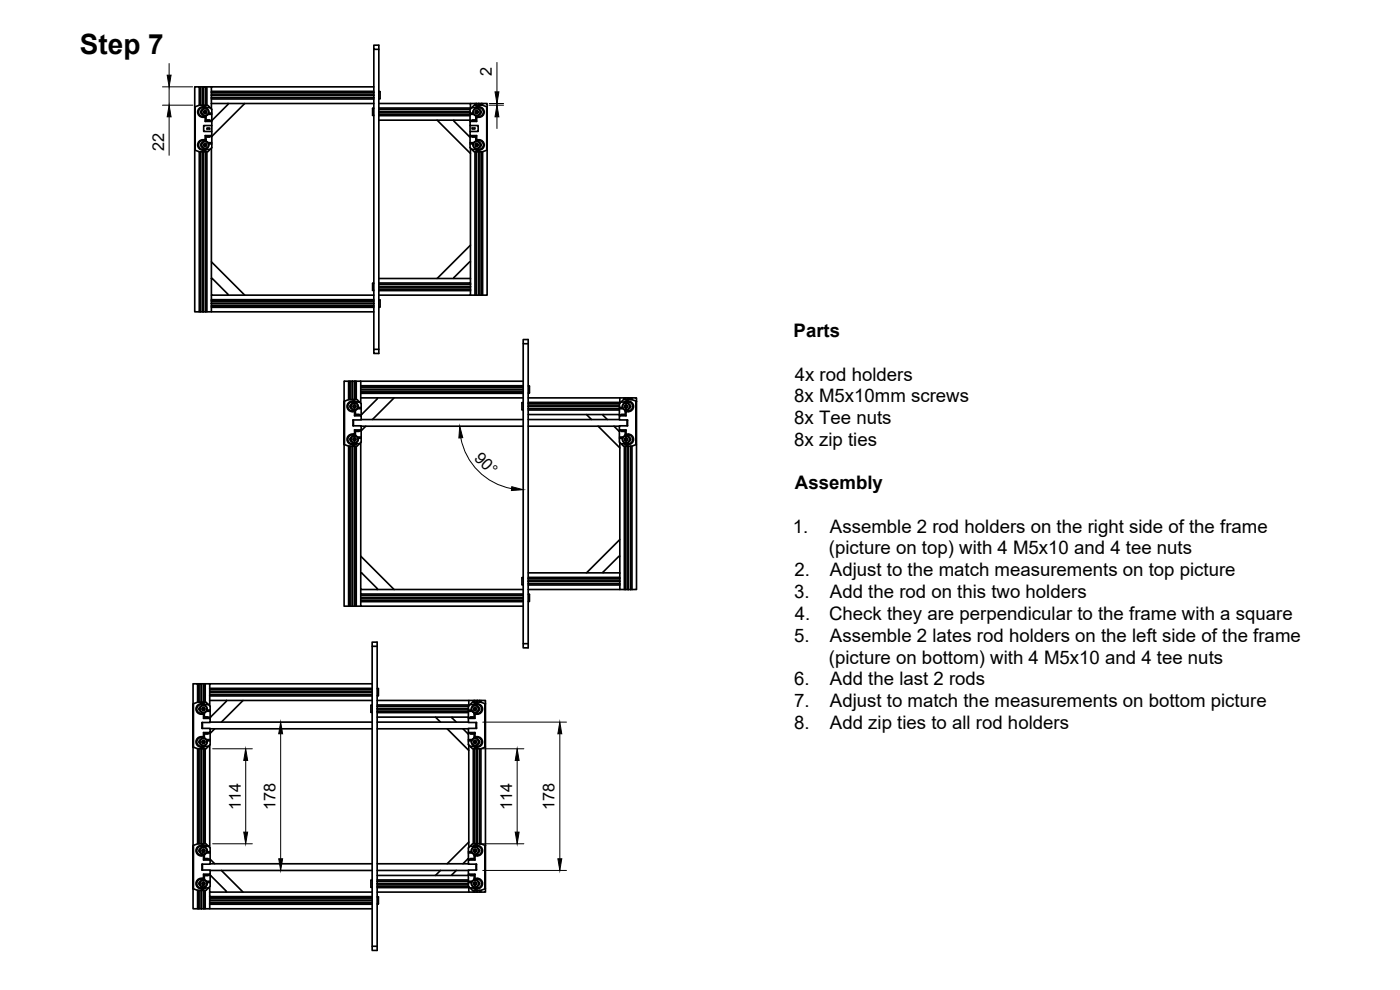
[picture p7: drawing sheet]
<svg xmlns="http://www.w3.org/2000/svg" width="420mm" height="297mm" viewBox="0 0 420 297" stroke-linecap="round" stroke-linejoin="round" font-family="sans-serif">
<!-- layer: Visible -->
<g fill="none" stroke="#000" stroke-width=".5">
<path d="M112.2 14.8v90M113.7 14.8h-1.5v-1.2h1.5v92.5h-1.5v-1.3h1.5M58.4 32.1l.2 13zM58.6 32l1.3-.4h1.2l.5 .5M59.6 32.7a1.99 1.99 0 0 1 2.6-.4h-1.3a1.31 1.31 0 0 0-1.3 1.3 1.31 1.31 0 0 0 1.3 1.3h.9a1.6 1.6 0 0 1-2-.2 1.6 1.6 0 0 1-.2-2zM59.8 31.6v-5.5h-1.4v6M59.8 26.1h.4v5.5M60.2 26.1v5.5M60.2 26.1h.7v5.5l.1-5.5v5.5M60.2 33.5v.3M60.6 33l-.4 .6 .4 .6M61 26.1h.7v5.5"/>
<path d="M61.1 31.6h1.2l.8 .7h-.9M61.6 33.2l.1 .2-.1 .6M61.6 36.4h2v1.3h-2.5v1.7h2.5v1.3h-2v1.2a1.68 1.68 0 0 0-2.3 1.6 1.68 1.68 0 0 0 2.3 1.6l-.5 .5h-1.2l-1.3-.5M61.7 26.1h.1M61.7 26.1h.4v5.5M61.7 26.1v5.5M61.8 34.9v1.4l-.2 .1v-1.2M61.8 36.2h1.8M62 34.7l-.2 .2M62.1 26.1h1.3M62.1 36.2v-.2h.8v.2M62.1 38.4h.8v.3h-.8z"/>
<path d="M62.6 33.9h1v.4h-1.1M63.1 32.3l.5 .5v1.1M63.4 31.1h48.8M63.4 31.1v1.6M63.4 27.4h48.8M63.4 27.8h48.8M63.4 28.5h48.8M63.4 28.6h48.8M63.4 29.3h48.8M63.4 29.7h48.8M63.6 34.3v2.1M63.6 37.7v1.7"/>
<path d="M68.4 31.1v.2l-4.8 4.8M73.4 31.1l-9.8 9.8M112.2 32.5h-.4v2.1h.4M112.2 26.1h-48.8v5M113.7 31.1h27.5v1.6M113.7 36.1h27.4M113.7 32.4h27.5M113.7 32.8h27.4M113.7 33.5h27.4M113.7 33.6h27.4M113.7 34.3h27.4v1.9M113.7 34.3h27.4"/>
<path d="M113.7 34.7h27.4M113.7 27.5h.4v2.1h-.4M131.2 36.1l10 10M136.2 36.1v.2l4.9 4.8M141.1 37.7v1.7M141.1 36.2v.2M141.1 36.2h1.7M141.2 31.1h1.3v.5M141.6 32.3h.8M141.7 36.2v-.2h.8v.2M141.7 38.4h.8v.3h-.8zM142 33.9h-.9v.4h1.1"/>
<path d="M142.5 31.1h.4v.5M142.9 31.1l.1 .5M143 31.1h.6v.5M143 32.1l-.6 .2h1.4a1.31 1.31 0 0 1 1.3 1.3 1.31 1.31 0 0 1-1.3 1.3h-1l-.1-.2M143.1 35.2l-.3-.3v1.4l.3 .1M143.1 33.2l-.2 .2 .2 .6M143.5 31.6h-1.2l-1.2 1.2v1.1M143.6 31.1l.1 .5M143.7 31.1v.5M143.7 31.1h.7v.5M144 33l.4 .6-.4 .6M144.4 31.1l.1 .5"/>
<path d="M144.4 33.5v.3M144.5 31.1h.3v.5M144.8 31.1h1.4v1M146.1 32v13.1zM146.1 32l-1.3-.4h-1.3l-.5 .5a1.68 1.68 0 0 1 2.3 1.5 1.68 1.68 0 0 1-2.2 1.6v1.2h-2v1.3h2.4v1.7h-2.4v1.3h2M58.4 45v48.6h5M59.8 45.5v48.1M60.2 45.6v48M60.2 43.4v.2M60.6 42.9l-.4 .6 .4 .6M60.9 45.6v48M61 45.6v48"/>
<path d="M61.6 43.1l.1 .2-.1 .6M61.6 40.7l.2 .2v1.3l-.2-.3M61.7 45.6v48M61.8 40.9h1.8M62 42.4l-.2-.2a1.76 1.76 0 0 0-2.2 .9 1.31 1.31 0 0 0 1.3 1.7h1.3l-.6 .3M62.1 45.6v48M62.1 40.9v.2h.8v-.2M62.2 44.8h.9M62.5 42.8h1.1v.4h-1M63.4 44.4v39.2M63.6 43.2v1.1l-1.3 1.3h-1.2M63.6 40.7v.2"/>
<path d="M63.6 40.9v1.9M141.1 40.7v2.1M141.1 43.2v1.1l.5 .5M141.1 40.9h1.7M141.2 44.4v39.2M141.7 40.9v.2h.8v-.2M142.2 42.8h-1.1v.4h.9M142.4 44.8h-.8l.7 .8h1.2M142.5 45.6v43M142.8 42.2l-.1 .2M142.9 45.6v43M143 45.6v43"/>
<path d="M143 45.1l.5 .5h1.3l1.3-.5M143.1 41.9a1.68 1.68 0 0 1 2.2 1.6 1.68 1.68 0 0 1-2.3 1.6l-.6-.3h1.4a1.31 1.31 0 0 0 1.3-1.3 1.31 1.31 0 0 0-1.3-1.3h-1zM143.1 41.9v-1.2l-.3 .2v1.3M143.1 43.1l-.2 .2 .2 .6M143.6 45.6v43M143.7 45.6v43M144 42.9l.4 .6-.4 .6M144.4 43.4v.2M144.4 45.6v43M144.5 45.6v43M144.8 45.5v43.1M146.2 45v43.6h-5"/>
<path d="M63.4 78.6l10 10M141.2 78.6h-.3l-4.7 4.7v.3M141.2 73.6l-10 10M63.4 83.6h.3l4.7 4.7v.3h-5zM63.4 88.6v1.3h48.8M63.4 89.9v2.3h48.8M63.4 92.2v1.4h48.8M63.4 90.3h48.8M63.4 91h48.8M63.4 91.1h48.8M63.4 91.8h48.8M68.4 88.6h43.8"/>
<path d="M112.2 85h-.4v2.1h.4M113.7 83.6h27.5v1.3h-27.5M113.7 85.3h27.5M113.7 86h27.5M113.7 86.1h27.5M113.7 86.8h27.5M113.7 90h.4v2.1M114.1 92.1h-.4M141.2 84.9v2.3h-27.5M141.2 87.2v1.4h-27.5M104.6 119.9v-5.5h-1.3v6M104.6 114.4h.4v5.5"/>
<path d="M105 114.4l.1 5.5M105.1 114.4h.6v5.5M105.7 114.4l.1 5.5v-5.5h.7v5.5M105.9 119.9h1.2l.8 .7h-.9M106.5 114.4h.1M106.5 114.4h.4v5.5M106.5 114.4v5.5M106.9 114.4h1.4M108.3 119.4h48.7M108.3 119.4v1.6M108.3 115.7h48.7M108.3 116.1h48.7"/>
<path d="M108.3 116.2h48.7M108.3 116.8h48.7M108.3 116.9h48.7M108.3 117.6h48.7M108.3 117.7h48.7M108.3 118h48.7M113.3 119.4v.2l-4.9 4.8M118.3 119.4l-6.5 6.5M157 114.4h-48.7v5M157 103.1v90M158.5 119.4h27.5v1.6M158.5 103.1h-1.5v-1.2h1.5v92.5h-1.5v-1.3h1.5"/>
<path d="M158.5 115.8h.4v2.1h-.4M186 119.4h1.4v.5M187.4 119.4h.3v.5M187.7 119.4l.1 .5M187.8 119.4h.7v.5M188.3 119.9h-1.2l-1.2 1.2M188.5 119.4l.1 .5v-.5h.6v.5M189.2 119.4l.1 .5M189.3 119.4h.4v.5M189.7 119.4h1.3v1M103.3 133.4v48.5h5M103.3 120.4l.1 13z"/>
<path d="M103.4 120.4l1.3-.5h1.2l.5 .5M104.6 133.8v48.1M104.8 120.7a2.36 2.36 0 0 1 2.2-.1h-1.3a1.31 1.31 0 0 0-1.3 1.3 1.31 1.31 0 0 0 1.3 1.4h1a1.59 1.59 0 0 1-2.2-.4 1.59 1.59 0 0 1 .3-2.2zM105 133.9v48M105.1 121.8v.3M105.1 131.7v.3M105.1 133.9v48M105.4 121.3l-.4 .6 .4 .7M105.4 131.2l-.4 .6 .4 .6M105.7 133.9v48M105.8 133.9v48M106 127.8h.1"/>
<path d="M106 126h.1M106.1 126v1.8M106.4 121.6l.1 .1-.1 .6M106.4 131.4l.1 .2-.1 .6M106.4 124.8h2v1.2h-2.4v1.8h2.4v1.2h-2v1.3a1.68 1.68 0 0 0-2.3 1.5 1.68 1.68 0 0 0 2.3 1.6l-.5 .5h-1.2l-1.3-.5M106.4 129l.3 .2v1.3l-.3-.2M106.5 133.9v48M106.7 123.3v1.3l-.3 .2v-1.3M106.7 124.5h1.7M106.7 129.3h1.7M106.8 130.8l-.1-.3a1.76 1.76 0 0 0-2.2 .9 1.31 1.31 0 0 0 1.2 1.7h1.3l-.6 .3M106.8 123l-.1 .3"/>
<path d="M106.9 133.9v48M106.9 129.3v.1h.9v-.1M106.9 124.5v-.2h.9v.2M107 133.1h.9M107.3 131.1h1.1v.4h-.9M107.5 122.3h.9v.3h-1.1M107.9 120.6l.5 .5v1.2M108.3 132.8v39.1M108.4 131.5v1.1l-1.3 1.3h-1.2M108.4 122.6v2.2M108.4 129v.3M108.4 129.3v1.8"/>
<path d="M108.4 125.9h48.6M108.4 127.9h48.6M109.8 127.9l-1.4 1.4M157 120.8h-.4v2.1h.4M158.5 124.4h27.4M158.5 120.7h27.5M158.5 121.1h27.4M158.5 121.2h27.4M158.5 121.8h27.4M158.5 121.9h27.4M158.5 122.6h27.4v1.9M158.5 122.7h27.4"/>
<path d="M158.5 123h27.4M158.5 125.9h27.4M158.5 127.9h27.4M176 124.4l1.5 1.5M179.5 127.9l6.5 6.5M181 124.4v.2l1.3 1.3M184.3 127.9l1.6 1.5M185.9 129v2.1M185.9 124.5v.3M185.9 121.1v1.2M185.9 131.5v1.1l.5 .5M185.9 124.5h1.7"/>
<path d="M185.9 129.3h1.7M186 132.8v39.1M186.4 120.6h.8M186.5 124.5v-.2h.8v.2M186.5 129.3v.1h.8v-.1M186.8 122.3h-.9v.3h1.1M187 131.1h-1.1v.4h.9M187.2 133.1h-.8l.7 .8h1.2M187.4 133.9v43M187.6 130.5l-.1 .3M187.7 133.9v43M187.8 133.9v43"/>
<path d="M187.8 133.4l.5 .5h1.3l1.3-.5M187.8 120.4l-.6 .2h1.4a1.31 1.31 0 0 1 1.3 1.3 1.31 1.31 0 0 1-1.3 1.4h-1l-.1-.3M187.9 130.3a1.68 1.68 0 0 1 2.2 1.5 1.68 1.68 0 0 1-2.3 1.6l-.6-.3h1.4a1.31 1.31 0 0 0 1.3-1.3 1.31 1.31 0 0 0-1.3-1.3h-1zM187.9 130.3v-1.3l-.3 .2v1.3M187.9 123.5l-.3-.2v1.3l.3 .2M187.9 131.4l-.2 .2 .2 .6M187.9 121.6l-.2 .1 .2 .6M188.2 126v1.8M188.3 126h.1M188.3 127.8h.1M188.5 133.9v43M188.8 131.2l.4 .6-.4 .6"/>
<path d="M188.8 121.3l.4 .6-.4 .7M189.2 121.8v.3M189.2 131.7v.3M189.2 133.9v43M189.3 133.9v43M189.7 133.8v43.1M190.9 120.4v13zM190.9 120.4l-1.3-.5h-1.3l-.5 .5a1.68 1.68 0 0 1 2.3 1.5 1.68 1.68 0 0 1-2.2 1.6v1.3h-2v1.2h2.4v1.8h-2.4v1.2h2M191 133.4v43.5h-5M108.3 171.9h.2l4.8 4.7v.3h-5zM108.3 176.9v1.3h48.7M108.3 178.2v2.3h48.7"/>
<path d="M108.3 166.9l10 10M108.3 178.6h48.7M108.3 178.7h48.7M108.3 179.3h48.7M108.3 179.4h48.7M113.3 176.9h43.7M157 173.3h-.4v2.1h.4M158.5 171.9h27.5v1.3h-27.5M158.5 173.6h27.5M158.5 173.7h27.5M158.5 174.3h27.5M158.5 174.4h27.5"/>
<path d="M158.5 175.1h27.5M158.5 175.2h27.5M158.5 178.3h.4v2.1h-.4M186 166.9h-.2l-4.8 4.7v.3M186 173.2v2.3h-27.5M186 175.5v1.4h-27.5M186 161.9l-10 10M108.3 180.5v1.4h48.7M108.3 180.1h48.7M108.3 180.2h48.7M111.7 193.9v90M113.2 193.9h-1.5v-1.2h1.5v92.5h-1.5v-1.3h1.5"/>
<path d="M57.9 211.2l.2 13zM58.1 211.1l1.3-.4h1.2l.5 .5M59.3 210.7v-5.5h-1.4v6M59.3 205.2h.4v5.5M59.5 211.5a2.36 2.36 0 0 1 2.2-.1h-1.3a1.31 1.31 0 0 0-1.3 1.3 1.31 1.31 0 0 0 1.3 1.3h.9a1.59 1.59 0 0 1-2.2-.3 1.59 1.59 0 0 1 .4-2.2zM59.7 205.2v5.5M59.7 205.2h.7v5.5M59.7 212.6v.3M60.1 212.1l-.4 .6 .4 .6M60.4 205.2v5.5v-5.5h.7v5.5M60.6 210.7h1.2l.8 .7h-.9M60.6 218.5h.1"/>
<path d="M60.6 216.8h.1M60.8 216.8v1.7M61 212.4l.2 .1-.2 .6M61.1 215.5h2v1.3h-2.5v1.7h2.5v1.3h-2v1.2a1.68 1.68 0 0 0-2.3 1.6 1.68 1.68 0 0 0 2.3 1.6l-.5 .5h-1.2l-1.3-.5M61.1 219.8l.2 .2v1.3l-.2-.3M61.1 205.2h.1M61.2 205.2h.4v5.5M61.2 205.2v5.5M61.3 214v1.4l-.2 .1v-1.2M61.3 215.3h1.8M61.5 213.8l-.2 .2M61.6 205.2h1.3"/>
<path d="M61.6 215.3v-.2h.8v.2M62.1 213h1v.4h-1.1M62.6 211.4l.5 .5v1.1M62.9 210.2h48.8M62.9 210.2v1.6M62.9 206.5h48.8M62.9 206.9h48.8M62.9 207h48.8M62.9 207.6h48.8M62.9 207.7h48.8M62.9 208.4h48.8M62.9 208.8h48.8"/>
<path d="M63.1 213.4v2.1M63.1 219.8v.2M63.1 216.7h48.6M63.1 218.7h48.6M64.4 218.7l-1.3 1.3M67.9 210.2v.2l-4.8 4.8M72.9 210.2l-6.5 6.5M111.7 211.6h-.4v2.1h.4M111.7 205.2h-48.8v5M113.2 210.2h27.5v1.6M113.2 215.2h27.4M113.2 211.5h27.5"/>
<path d="M113.2 211.9h27.4M113.2 212h27.4M113.2 212.6h27.4M113.2 212.7h27.4M113.2 213.4h27.4v1.9M113.2 213.4h27.4M113.2 213.8h27.4M113.2 216.7h27.4M113.2 218.7h27.4M113.2 206.6h.4v2.1h-.4M130.7 215.2l1.5 1.5M134.2 218.7l6.5 6.5"/>
<path d="M135.7 215.2v.2l1.2 1.3M138.9 218.7l1.7 1.5M140.6 219.8v2.1M140.6 215.3v.2M140.6 215.3h1.7M140.7 210.2h1.3v.5M141.1 211.4h.8M141.2 215.3v-.2h.8v.2M141.5 213h-.9v.4h1.1M142 210.2h.4v.5M142.4 210.2l.1 .5M142.5 210.2h.6l.1 .5v-.5v.5"/>
<path d="M142.5 211.2l-.6 .2h1.4a1.31 1.31 0 0 1 1.3 1.3 1.31 1.31 0 0 1-1.3 1.3h-1l-.1-.2M142.6 214.3l-.3-.3v1.4l.3 .1M142.6 212.4l-.2 .1 .2 .6M142.9 216.8v1.7M143 216.8h.1M143 218.5h.1M143 210.7h-1.2l-1.2 1.2v1.1M143.2 210.2h.7v.5M143.5 212.1l.4 .6-.4 .6M143.9 210.2l.1 .5M143.9 212.6v.3M144 210.2h.3v.5"/>
<path d="M144.3 210.2h1.4v1M145.6 211.1v13.1zM145.6 211.1l-1.3-.4h-1.3l-.5 .5a1.68 1.68 0 0 1 2.3 1.5 1.68 1.68 0 0 1-2.2 1.6v1.2h-2v1.3h2.4v1.7h-2.4v1.3h2M57.9 224.1v29.6M59.3 224.6v28.6M59.7 224.7v28.5M59.7 222.5v.2M60.1 222l-.4 .6 .4 .6M60.4 224.7v28.5M61 222.2l.2 .2-.2 .6M61.1 224.7v28.5M61.2 224.7v28.5"/>
<path d="M61.3 220h1.8M61.5 221.5l-.2-.2a1.76 1.76 0 0 0-2.2 .9 1.31 1.31 0 0 0 1.3 1.7h1.3l-.6 .3M61.6 224.7v28.5M61.6 220v.2h.8v-.2M61.7 223.9h.9M62 221.9h1.1v.4h-1M62.9 223.5v30.8M63.1 222.3v1.1l-1.3 1.3h-1.2M63.1 220v1.9M140.6 222.3v1.1l.5 .5M140.6 220h1.7M140.7 223.5v30.8"/>
<path d="M141.2 220v.2h.8v-.2M141.7 221.9h-1.1v.4h.9M141.9 223.9h-.8l.7 .8h1.2M142 224.7v28.5M142.3 221.3l-.1 .2M142.4 224.7v28.5M142.5 224.7v28.5M142.5 224.2l.5 .5h1.3l1.3-.5M142.6 221a1.68 1.68 0 0 1 2.2 1.6 1.68 1.68 0 0 1-2.3 1.6l-.6-.3h1.4a1.31 1.31 0 0 0 1.3-1.3 1.31 1.31 0 0 0-1.3-1.3h-1zM142.6 221v-1.2l-.3 .2v1.3M142.6 222.2l-.2 .2 .2 .6M143.1 224.7v28.5"/>
<path d="M143.2 224.7v28.5M143.5 222l.4 .6-.4 .6M143.9 222.5v.2M143.9 224.7v28.5M144 224.7v28.5M144.3 224.6v28.6M145.7 224.1v29.6M57.9 253.7l.2 13zM58.1 253.6l1.3-.4h1.2l.5 .5M59.5 254a2.36 2.36 0 0 1 2.2-.1h-1.3a1.31 1.31 0 0 0-1.3 1.3 1.31 1.31 0 0 0 1.3 1.3h.9a1.59 1.59 0 0 1-2.2-.3 1.59 1.59 0 0 1 .4-2.2zM59.7 255.1v.3M60.1 254.6l-.4 .6 .4 .6"/>
<path d="M60.6 253.2h1.2l.8 .7h-.9M60.6 259.3h.1M60.8 259.3v1.7M61 254.9l.2 .1-.2 .6M61.1 258h2v1.3h-2.5v1.7h2.5v1.3h-2v1.2a1.68 1.68 0 0 0-2.3 1.6 1.68 1.68 0 0 0 2.3 1.6l-.5 .5h-1.2l-1.3-.5M61.3 256.5v1.4l-.2 .1v-1.2M61.3 257.8h1.8l1.3 1.4M61.5 256.3l-.2 .2M61.6 257.8v-.2h.8v.2M62.1 255.5h1v.4h-1.1M62.6 253.9l.5 .5v1.1M63.1 255.9v2.1"/>
<path d="M63.1 259.2h48.6M113.2 259.2h27.4M140.6 257.8v.2M140.6 257.7l-1.7 1.5M140.6 255.9v1.9M140.6 257.8h1.7M140.7 252.7l-6.5 6.5M141.1 253.9h.8M141.2 257.8v-.2h.8v.2M141.5 255.5h-.9v.4h1.1M142.5 253.7l-.6 .2h1.4a1.31 1.31 0 0 1 1.3 1.3 1.31 1.31 0 0 1-1.3 1.3h-1l-.1-.2M142.6 256.8l-.3-.3v1.4l.3 .1"/>
<path d="M142.6 254.9l-.2 .1 .2 .6M142.9 259.3v1.7M143 259.3h.1M143 253.2h-1.2l-1.2 1.2v1.1M143.5 254.6l.4 .6-.4 .6M143.9 255.1v.3M145.6 253.6v13.1zM145.6 253.6l-1.3-.4h-1.3l-.5 .5a1.68 1.68 0 0 1 2.3 1.5 1.68 1.68 0 0 1-2.2 1.6v1.2h-2v1.3h2.4v1.7h-2.4v1.3h2M57.9 266.6v6.1h5M59.3 267.1v5.6M59.7 267.2v5.5M59.7 265v.2"/>
<path d="M60.1 264.5l-.4 .6 .4 .6M60.4 267.2v5.5M60.6 261h.1M61 264.7l.2 .2-.2 .6M61.1 262.3l.2 .2v1.3l-.2-.3M61.1 267.2v5.5M61.2 267.2v5.5M61.3 262.5h1.8M61.5 264l-.2-.2a1.77 1.77 0 0 0-2.2 .9 1.31 1.31 0 0 0 1.3 1.7h1.3l-.6 .3M61.6 267.2v5.5M61.6 262.5v.2h.8v-.2M61.7 266.4h.9"/>
<path d="M62 264.4h1.1v.4h-1M62.9 267.7v1.3h48.8M62.9 269v2.3h48.8M62.9 271.3v1.4h48.8M62.9 269.4h48.8M62.9 269.5h48.8M62.9 270.1h48.8M62.9 270.2h48.8M62.9 270.9h48.8M63.1 262.7l4.8 4.7v.3h-5v-1.7M63.1 264.8v1.1l-1.3 1.3h-1.2M63.1 262.3v.2"/>
<path d="M63.1 262.5v1.9M63.1 261.2h48.6M66.4 261.2l6.5 6.5M67.9 267.7h43.8M111.7 264.1h-.4v2.1h.4M113.2 262.7h27.4M113.2 264h27.4M113.2 264.5h27.4M113.2 265.1h27.4M113.2 265.2h27.4M113.2 265.9h27.4M113.2 261.2h27.4"/>
<path d="M113.2 269.1h.4v2.1h-.4M132.2 261.2l-1.5 1.5M136.9 261.2l-1.2 1.2v.3M140.6 262.3v2.1h-27.4M140.6 264.8v1.1M140.6 265.9l.5 .5M140.6 262.5h1.7M140.7 266v.3h-27.5M140.7 266.3v1.4h-27.5M141.2 262.5v.2h.8v-.2M141.7 264.4h-1.1v.4h.9M141.9 266.4h-.8l.7 .8h1.2"/>
<path d="M142 267.2v.5M142.3 263.8l-.1 .2M142.4 267.2v.5M142.5 267.2v.5M142.5 266.7l.5 .5h1.3l1.3-.5M142.6 263.5a1.68 1.68 0 0 1 2.2 1.6 1.68 1.68 0 0 1-2.3 1.6l-.6-.3h1.4a1.31 1.31 0 0 0 1.3-1.3 1.31 1.31 0 0 0-1.3-1.3h-1zM142.6 263.5v-1.2l-.3 .2v1.3M142.6 264.7l-.2 .2 .2 .6M143 261h.1M143.1 267.2v.5M143.2 267.2v.5M143.5 264.5l.4 .6-.4 .6"/>
<path d="M143.9 265v.2M143.9 267.2v.5M144 267.2v.5M144.3 267.1v.6M145.7 266.6v1.1h-5"/>
<circle cx="61.6" cy="33.6" r=".43"/>
<circle cx="61.6" cy="33.6" r="1.13"/>
<circle cx="61.6" cy="33.6" r="1.04"/>
<circle cx="61.6" cy="33.6" r=".45"/>
<circle cx="143.1" cy="33.6" r=".43"/>
<circle cx="143.1" cy="33.6" r="1.13"/>
<circle cx="143.1" cy="33.6" r="1.04"/>
<circle cx="143.1" cy="33.6" r=".45"/>
<circle cx="61.6" cy="43.5" r=".43"/>
<circle cx="61.6" cy="43.5" r="1.13"/>
<circle cx="61.6" cy="43.5" r="1.04"/>
<circle cx="61.6" cy="43.5" r=".45"/>
<circle cx="143.1" cy="43.5" r=".43"/>
<circle cx="143.1" cy="43.5" r="1.13"/>
<circle cx="143.1" cy="43.5" r="1.04"/>
<circle cx="143.1" cy="43.5" r=".45"/>
<circle cx="106.4" cy="131.8" r=".43"/>
<circle cx="106.4" cy="121.9" r=".43"/>
<circle cx="106.4" cy="121.9" r="1.13"/>
<circle cx="106.4" cy="131.8" r="1.13"/>
<circle cx="106.4" cy="121.9" r="1.04"/>
<circle cx="106.4" cy="131.8" r="1.04"/>
<circle cx="106.4" cy="131.8" r=".45"/>
<circle cx="106.4" cy="121.9" r=".45"/>
<circle cx="187.9" cy="131.8" r=".43"/>
<circle cx="187.9" cy="121.9" r=".43"/>
<circle cx="187.9" cy="131.8" r="1.13"/>
<circle cx="187.9" cy="121.9" r="1.13"/>
<circle cx="187.9" cy="131.8" r="1.04"/>
<circle cx="187.9" cy="121.9" r="1.04"/>
<circle cx="187.9" cy="121.9" r=".45"/>
<circle cx="187.9" cy="131.8" r=".45"/>
<circle cx="61.1" cy="212.7" r=".43"/>
<circle cx="61.1" cy="212.7" r="1.13"/>
<circle cx="61.1" cy="212.7" r="1.04"/>
<circle cx="61.1" cy="212.7" r=".45"/>
<circle cx="142.6" cy="212.7" r=".43"/>
<circle cx="142.6" cy="212.7" r="1.13"/>
<circle cx="142.6" cy="212.7" r="1.04"/>
<circle cx="142.6" cy="212.7" r=".45"/>
<circle cx="61.1" cy="222.6" r=".43"/>
<circle cx="61.1" cy="222.6" r="1.13"/>
<circle cx="61.1" cy="222.6" r="1.04"/>
<circle cx="61.1" cy="222.6" r=".45"/>
<circle cx="142.6" cy="222.6" r=".43"/>
<circle cx="142.6" cy="222.6" r="1.13"/>
<circle cx="142.6" cy="222.6" r="1.04"/>
<circle cx="142.6" cy="222.6" r=".45"/>
<circle cx="61.1" cy="255.2" r=".43"/>
<circle cx="61.1" cy="255.2" r="1.13"/>
<circle cx="61.1" cy="255.2" r="1.04"/>
<circle cx="61.1" cy="255.2" r=".45"/>
<circle cx="142.6" cy="255.2" r=".43"/>
<circle cx="142.6" cy="255.2" r="1.13"/>
<circle cx="142.6" cy="255.2" r="1.04"/>
<circle cx="142.6" cy="255.2" r=".45"/>
<circle cx="61.1" cy="265.1" r=".43"/>
<circle cx="61.1" cy="265.1" r="1.13"/>
<circle cx="61.1" cy="265.1" r="1.04"/>
<circle cx="61.1" cy="265.1" r=".45"/>
<circle cx="142.6" cy="265.1" r=".43"/>
<circle cx="142.6" cy="265.1" r="1.13"/>
<circle cx="142.6" cy="265.1" r="1.04"/>
<circle cx="142.6" cy="265.1" r=".45"/>
</g>
<!-- layer: Dimensions -->
<g fill="none" stroke="#000" stroke-width=".3">
<path d="M50.8 19.1v3.5M149.1 18.7v8.9M48.8 31.6h9.1M48.8 26.1h9M50.8 26.1v5.5M50.8 35.1v11.5M146.8 31.6h4.3M146.8 31.1h4.3M149.1 31.1v.5M149.1 35.1v3.5M138.3 131.4a19 19 0 0 0 15.2 15.2M144.9 216.7h25.1"/>
<path d="M63.8 224.7h11.9M73.7 228.2v21.5M84.2 220.2v37.5M143.8 224.7h13.4M155.2 228.2v21.5M168 220.2v37.5M63.8 253.2h11.9M143.8 253.2h13.4M144.9 261.2h25.1"/>
</g>
<g fill="#000" stroke="#000" stroke-width=".3">
<path d="M50.2 22.6h1.1l-.5 3.5zM50.8 31.6l.5 3.5h-1.1zM149.1 31.6l.6 3.5h-1.1zM148.6 27.6h1.1l-.6 3.5zM138 127.9l.9 3.4-1.2 .1zM153.6 146l3.4 .9-3.5 .3zM73.7 224.7l.6 3.5h-1.1zM84.2 216.7l.6 3.5h-1.2zM155.2 224.7l.6 3.5h-1.2zM168 216.7l.6 3.5h-1.2zM73.2 249.7h1.1l-.6 3.5zM83.6 257.7h1.2l-.6 3.5z"/>
<path d="M154.6 249.7h1.2l-.6 3.5zM167.4 257.7h1.2l-.6 3.5z"/>
</g>
<text font-size="8.4" x="24" y="16.1">Step 7</text>
<g font-size="5.6">
<text x="238.2" y="101.2">Parts</text>
<text x="238.5" y="114.2">4x rod holders</text>
<text x="238.4" y="120.7">8x M5x10mm screws</text>
<text x="238.4" y="127.2">8x Tee nuts</text>
<text x="238.4" y="133.7">8x zip ties</text>
<text x="238.6" y="146.7">Assembly</text>
<text x="238" y="159.8">1.</text>
<text x="249.1" y="159.8">Assemble 2 rod holders on the right side of the frame</text>
<text x="248.8" y="166.4">(picture on top) with 4 M5x10 and 4 tee nuts</text>
<text x="238.4" y="172.9">2.</text>
<text x="249.1" y="172.9">Adjust to the match measurements on top picture</text>
<text x="238.4" y="179.4">3.</text>
<text x="249.1" y="179.4">Add the rod on this two holders</text>
<text x="238.5" y="186">4.</text>
<text x="248.8" y="186">Check they are perpendicular to the frame with a square</text>
<text x="238.4" y="192.5">5.</text>
<text x="249.1" y="192.5">Assemble 2 lates rod holders on the left side of the frame</text>
<text x="248.8" y="199.1">(picture on bottom) with 4 M5x10 and 4 tee nuts</text>
<text x="238.4" y="205.6">6.</text>
<text x="249.1" y="205.6">Add the last 2 rods</text>
<text x="238.3" y="212.1">7.</text>
<text x="249.1" y="212.1">Adjust to match the measurements on bottom picture</text>
<text x="238.4" y="218.6">8.</text>
<text x="249.1" y="218.6">Add zip ties to all rod holders</text>
</g>
<g font-size="4.9">
<text x="147.6" y="22.7" transform="rotate(-90 147.6 22.7)">2</text>
<text x="49.3" y="45.2" transform="rotate(-90 49.3 45.2)">22</text>
<text x="142.1" y="137.7" transform="rotate(45 142.1 137.7)">90°</text>
<text x="72.2" y="243.1" transform="rotate(-90 72.2 243.1)">114</text>
<text x="82.7" y="243.2" transform="rotate(-90 82.7 243.2)">178</text>
<text x="153.7" y="243.1" transform="rotate(-90 153.7 243.1)">114</text>
<text x="166.4" y="243.2" transform="rotate(-90 166.4 243.2)">178</text>
</g>
</svg>
